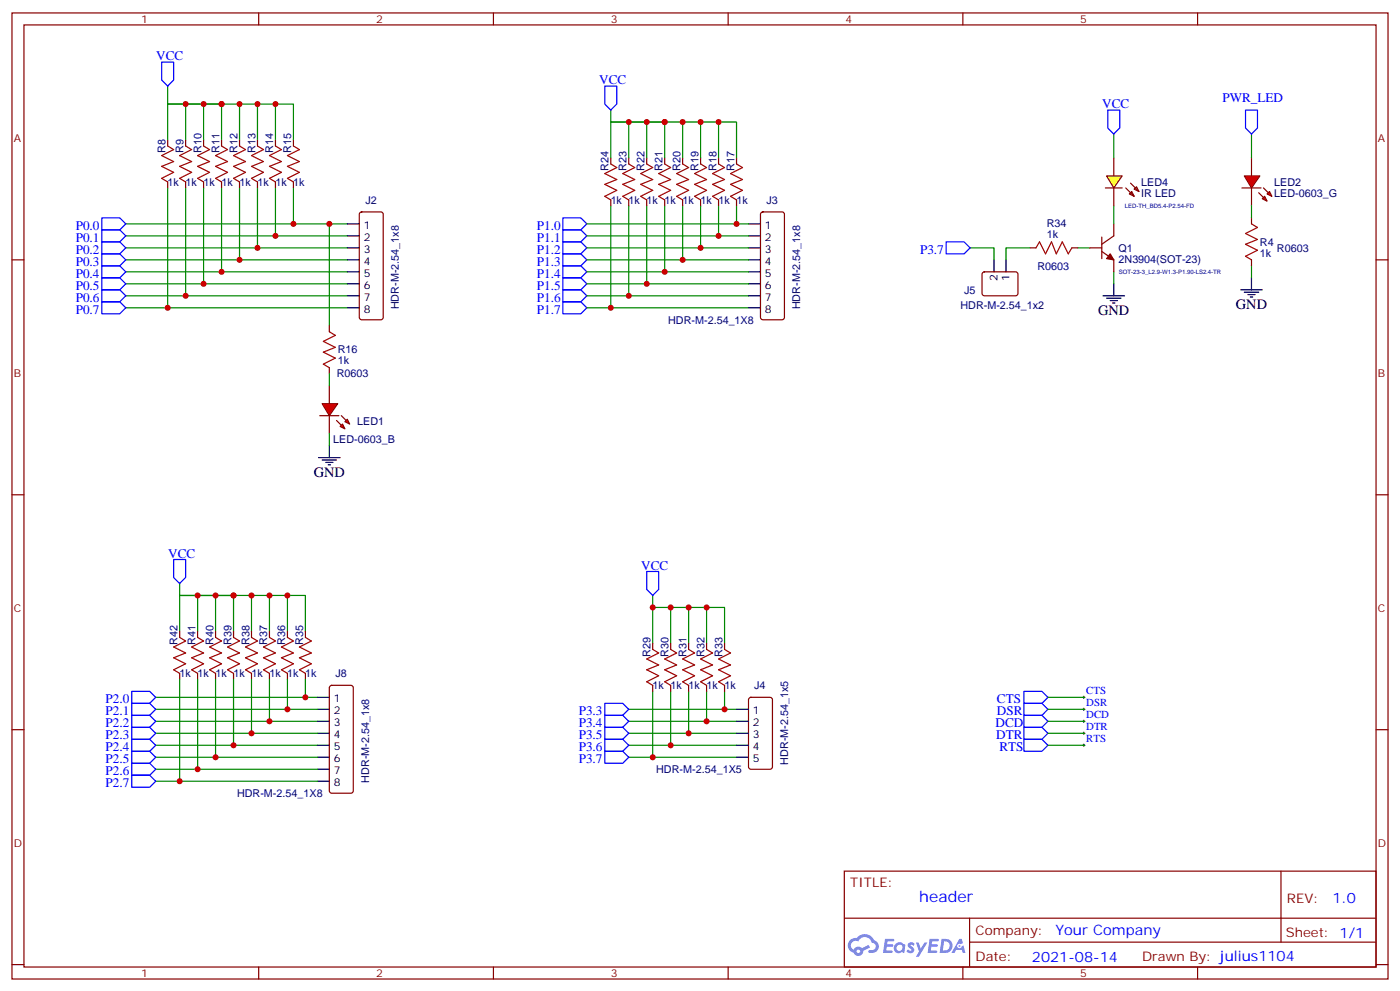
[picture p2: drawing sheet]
<svg xmlns="http://www.w3.org/2000/svg" width="412mm" height="292mm" viewBox="0 0 412 292" stroke-linecap="round" stroke-linejoin="round" font-family="sans-serif">
<g fill="none" stroke="#870000" stroke-width=".35">
<path d="M3.5 3.8h405.4v284.3h-405.4zM7.1 7.3h398.2v277.3h-398.2zM76.2 3.8v3.5M145.3 3.8v3.5M214.5 3.8v3.5M283.6 3.8v3.5M352.8 3.8v3.5M3.5 76.5h3.6M405.3 76.5h3.6M3.5 145.6h3.6M405.3 145.6h3.6M3.5 214.8h3.6"/>
<path d="M405.3 214.8h3.6M248.7 256.4h156.6v28.2h-156.6zM377.3 256.4v20.9M248.7 270.2h156.5M285.6 277.3h119.6M285.6 270.2v14.2M3.5 283.9h3.6M76.2 284.6v3.5M145.3 284.6v3.5M214.5 284.6v3.5M283.6 284.6v3.5M352.8 284.6v3.5"/>
<path d="M405.3 283.9h3.6"/>
</g>
<g fill="#5487ff">
<path d="M267.7 277.6a1.22 1.22 0 0 1 1.7 .2l-.4 .6a.47 .47 0 0 0-.3-.4 .47 .47 0 0 0-.5 .2l.1 .2a1.14 1.14 0 0 1 .8 1.8 1.14 1.14 0 0 1-1.9 0l-.2-.2 .5-.6 .7 .5a.29 .29 0 0 0 .3-.3 .29 .29 0 0 0-.2-.3 1.04 1.04 0 0 1-.6-1.7z"/>
<path d="M260.7 276.3h2.4l.3 .2-.2 .5-1.8 .1-.1 .8h1.5l.3 .4-.3 .4h-1.6l-.2 1.1h1.7l.2 .3-.2 .3-2.6 .1z"/>
<path d="M273.8 276.3h2.4l.3 .2-.1 .5-1.8 .1-.2 .8h1.6l.3 .4-.4 .4h-1.6l-.1 1.1h1.7l.2 .3-.2 .3-2.6 .1z"/>
<path d="M282.6 276.3h.7l.3 1.3-.6 .3a.69 .69 0 0 0-1 .3 .69 .69 0 0 0 .4 .9 .69 .69 0 0 0 .9-.6l.5-.2 .6 2.2h-.8l-.2-.9h-1.8l-.5 .9h-.8z"/>
<path d="M269.8 277.4h.8l.6 1.8 1.1-1.8h.9l-2.6 4.2h-.8l.9-1.5z"/>
<path d="M277.4 276.3l-.6 4.2h1.3a2.11 2.11 0 0 0 2.5-2.1 2.11 2.11 0 0 0-2.5-2.1zM278.1 277.1a1.39 1.39 0 0 1 1.7 1.4 1.39 1.39 0 0 1-1.8 1.3h-.3z"/>
<path d="M263.7 277.9a1.54 1.54 0 0 0-.1 2.2 1.54 1.54 0 0 0 2.2 .1l.6 .3 .3-2.3-.2-.3h-.4a1.49 1.49 0 0 0-2.4 0zM264 278.9a.94 .94 0 0 1 1.8 0 .94 .94 0 0 1-1.8 0z"/>
<path d="M250.4 276.7a2.18 2.18 0 0 0 1.1 3.7 1.44 1.44 0 0 0 1.6 .9 1.44 1.44 0 0 0 1.2-1.4l2-1.1-.5-.7-1.9 1a1.47 1.47 0 0 0-2.4 .4 1.39 1.39 0 0 1-.7-1.9 1.39 1.39 0 0 1 2-.5 2.12 2.12 0 0 1 2.2-1.3 2.12 2.12 0 0 1 1.9 1.7 1.14 1.14 0 0 1 1.1 1.4 1.14 1.14 0 0 1-1.7 .7 .43 .43 0 0 0-.5 .4 .43 .43 0 0 0 .4 .5 1.98 1.98 0 0 0 2.5-1.2 1.98 1.98 0 0 0-1.2-2.6 3.1 3.1 0 0 0-5.3-.6l-.9 .1zM252.3 280a.55 .55 0 0 1 1.1 0 .55 .55 0 0 1-1.1 0z"/>
<circle cx="282.6" cy="278.4" r=".26"/>
</g>
<g fill="none" stroke="#008700" stroke-width=".35">
<path d="M49.4 25.3v5.3h37v10.6M54.7 30.6h-5.3v10.6M60 30.6h-5.3v10.6M70.6 30.6v10.6M75.8 30.6v10.6M81.1 30.6v10.6M179.9 32.4v3.5h37.1v10.6M185.2 35.9h-5.3v10.6M190.5 35.9h-5.3v10.6M201.1 35.9v10.6M206.4 35.9v10.6M211.7 35.9v10.6"/>
<path d="M49.4 55.3v35.3h52.9M54.7 55.3v31.8h47.6M60 55.3v28.2h42.3M60 41.2v-10.6h5.3v10.6M65.3 55.3v24.7h37M70.6 55.3v21.2h31.7M75.8 55.3v17.7h26.5M81.1 55.3v14.1h21.2M86.4 55.3v10.6h15.9M190.5 46.5v-10.6h5.3v10.6M37 76.5h33.6M37 69.4h44.1"/>
<path d="M37 65.9h49.4M37 73h38.8M172.9 65.9h47.6M172.9 73h47.6M179.9 60.6v30h40.6M185.2 60.6v26.5h-12.3M190.5 60.6v22.9h30M195.8 60.6v19.4M201.1 60.6v15.9h-28.2M201.1 76.5h19.4M206.4 60.6v12.4M211.7 60.6v8.8h-38.8"/>
<path d="M211.7 69.4h8.8M217 60.6v5.3M37 87.1h17.7M37 80h28.3M37 83.5h23M37 90.6h12.4M172.9 80h47.6M172.9 83.5h17.6M172.9 90.6h7M185.2 87.1h35.3M192.3 175.3v3.5M197.6 178.8h-5.3v10.6"/>
<path d="M202.8 178.8h-5.2v10.6M208.1 178.8h-5.3v10.6M208.1 178.8h5.3v10.6M208.1 178.8v10.6M185.2 219.4h31.8M185.2 215.8h31.8M185.2 212.3h31.8M185.2 208.8h31.8M192.3 203.5v19.4M197.6 203.5v15.9M202.8 203.5v12.3M208.1 203.5v8.8"/>
<path d="M213.4 203.5v5.3M185.2 222.9h31.8"/>
</g>
<g fill="none" stroke="#00f" stroke-width=".35">
<path d="M30 78.2h5.3l1.7 1.8-1.7 1.8h-5.3zM30 74.7h5.3l1.7 1.8-1.7 1.7h-5.3zM30 71.2h5.3l1.7 1.8-1.7 1.7h-5.3zM30 67.7h5.3l1.7 1.7-1.7 1.8h-5.3zM30 64.1h5.3l1.7 1.8-1.7 1.8h-5.3zM165.8 64.1h5.3l1.8 1.8-1.8 1.8h-5.3zM165.8 67.7h5.3l1.8 1.7-1.8 1.8h-5.3zM165.8 71.2h5.3l1.8 1.8-1.8 1.7h-5.3zM165.8 74.7h5.3l1.8 1.8-1.8 1.7h-5.3zM165.8 78.2h5.3l1.8 1.8-1.8 1.8h-5.3zM30 88.8h5.3l1.7 1.8-1.7 1.8h-5.3zM30 85.3h5.3l1.7 1.8-1.7 1.7h-5.3z"/>
<path d="M30 81.8h5.3l1.7 1.7-1.7 1.8h-5.3zM165.8 81.8h5.3l1.8 1.7-1.8 1.8h-5.3zM165.8 85.3h5.3l1.8 1.8-1.8 1.7h-5.3zM165.8 88.8h5.3l1.8 1.8-1.8 1.8h-5.3zM178.2 217.6h5.2l1.8 1.8-1.8 1.7h-5.2zM178.2 214.1h5.2l1.8 1.7-1.8 1.8h-5.2zM178.2 210.5h5.2l1.8 1.8-1.8 1.8h-5.2zM178.2 207h5.2l1.8 1.8-1.8 1.7h-5.2zM178.2 221.1h5.2l1.8 1.8-1.8 1.7h-5.2z"/>
</g>
<g fill="none" stroke="#a10000" stroke-width=".35">
<path d="M49.4 43l1.8 1-3.6 1.8 3.6 1.8-3.6 1.4 3.6 1.7-3.6 1.8 1.8 1.1M54.7 43l1.7 1-3.5 1.8 3.5 1.8-3.5 1.4 3.5 1.7-3.5 1.8 1.8 1.1M60 43l1.7 1-3.5 1.8 3.5 1.8-3.5 1.4 3.5 1.7-3.5 1.8 1.8 1.1M65.3 43l1.7 1-3.5 1.8 3.5 1.8-3.5 1.4 3.5 1.7-3.5 1.8 1.8 1.1M70.6 43l1.7 1-3.5 1.8 3.5 1.8-3.5 1.4 3.5 1.7-3.5 1.8 1.8 1.1M75.8 43l1.8 1-3.5 1.8 3.5 1.8-3.5 1.4 3.5 1.7-3.5 1.8 1.7 1.1M81.1 43l1.8 1-3.5 1.8 3.5 1.8-3.5 1.4 3.5 1.7-3.5 1.8 1.7 1.1M86.4 43l1.8 1-3.5 1.8 3.5 1.8-3.5 1.4 3.5 1.7-3.5 1.8 1.7 1.1M179.9 48.3l1.8 1-3.5 1.8 3.5 1.7-3.5 1.5 3.5 1.7-3.5 1.8 1.7 1M185.2 48.3l1.8 1-3.6 1.8 3.6 1.7-3.6 1.5 3.6 1.7-3.6 1.8 1.8 1M190.5 48.3l1.8 1-3.6 1.8 3.6 1.7-3.6 1.5 3.6 1.7-3.6 1.8 1.8 1M195.8 48.3l1.8 1-3.6 1.8 3.6 1.7-3.6 1.5 3.6 1.7-3.6 1.8 1.8 1"/>
<path d="M201.1 48.3l1.7 1-3.5 1.8 3.5 1.7-3.5 1.5 3.5 1.7-3.5 1.8 1.8 1M206.4 48.3l1.7 1-3.5 1.8 3.5 1.7-3.5 1.5 3.5 1.7-3.5 1.8 1.8 1M211.7 48.3l1.7 1-3.5 1.8 3.5 1.7-3.5 1.5 3.5 1.7-3.5 1.8 1.8 1M217 48.3l1.7 1-3.5 1.8 3.5 1.7-3.5 1.5 3.5 1.7-3.5 1.8 1.8 1M192.3 191.1l1.7 1.1-3.5 1.8 3.5 1.7-3.5 1.4 3.5 1.8-3.5 1.8 1.8 1M197.6 191.1l1.7 1.1-3.5 1.8 3.5 1.7-3.5 1.4 3.5 1.8-3.5 1.8 1.8 1M202.8 191.1l1.8 1.1-3.5 1.8 3.5 1.7-3.5 1.4 3.5 1.8-3.5 1.8 1.7 1M208.1 191.1l1.8 1.1-3.5 1.8 3.5 1.7-3.5 1.4 3.5 1.8-3.5 1.8 1.7 1M213.4 191.1l1.8 1.1-3.5 1.8 3.5 1.7-3.5 1.4 3.5 1.8-3.5 1.8 1.7 1"/>
</g>
<g fill="none" stroke="#870000" stroke-width=".35">
<path d="M49.4 41.2v1.8M49.4 53.6v1.7M54.7 41.2v1.8M54.7 53.6v1.7M60 41.2v1.8M60 53.6v1.7M65.3 41.2v1.8M65.3 53.6v1.7M70.6 41.2v1.8M70.6 53.6v1.7M75.8 41.2v1.8M75.8 53.6v1.7"/>
<path d="M81.1 41.2v1.8M81.1 53.6v1.7M86.4 41.2v1.8M86.4 53.6v1.7M179.9 46.5v1.8M179.9 58.8v1.8M185.2 46.5v1.8M185.2 58.8v1.8M190.5 46.5v1.8M190.5 58.8v1.8M195.8 46.5v1.8M195.8 58.8v1.8"/>
<path d="M201.1 46.5v1.8M201.1 58.8v1.8M206.4 46.5v1.8M206.4 58.8v1.8M211.7 46.5v1.8M211.7 58.8v1.8M217 46.5v1.8M217 58.8v1.8M106.1 62.6l.4-.2h5.7l.5 .2 .2 .5v30.3l-.2 .5-.5 .2h-5.7l-.5-.2-.2-.5v-30.3zM224.2 62.6l.5-.2h5.7l.5 .2 .2 .5v30.3l-.3 .5-.4 .2h-5.7l-.5-.2-.2-.5v-30.3zM192.3 189.4v1.7M197.6 189.4v1.7"/>
<path d="M202.8 189.4v1.7M208.1 189.4v1.7M213.4 189.4v1.7M192.3 201.7v1.8M197.6 201.7v1.8M202.8 201.7v1.8M208.1 201.7v1.8M213.4 201.7v1.8M220.7 205.5l.5-.3h5.6l.7 .5v20l-.4 .7h-5.9l-.7-.4v-20z"/>
</g>
<g fill="none" stroke="#000" stroke-width=".35">
<path d="M102.3 65.9h3.5M102.3 69.4h3.5M102.3 73h3.5M102.3 76.5h3.5M220.5 65.9h3.5M220.5 69.4h3.5M220.5 73h3.5M220.5 76.5h3.5M102.3 80h3.5M102.3 83.5h3.5M102.3 87.1h3.5M102.3 90.6h3.5"/>
<path d="M220.5 80h3.5M220.5 83.5h3.5M220.5 87.1h3.5M220.5 90.6h3.5M217 208.8h3.5M217 212.3h3.5M217 215.8h3.5M217 219.4h3.5M217 222.9h3.5"/>
</g>
<g fill="#f00" stroke="#870000" stroke-width=".35">
<path d="M94.9 118.8h4.6l-2.5 3.5z"/>
<path d="M94.2 122.3h5.6z"/>
</g>
<g fill="#870000" stroke="#870000" stroke-width=".35">
<path d="M100.5 122.3l1.5 1.5z"/>
<path d="M99.1 123.8l1.4 1.4z"/>
</g>
<g fill="#f00" stroke="#870000" stroke-width=".35">
<path d="M101.6 124.1l.7-.7 .7 1.4z"/>
<path d="M100.2 125.5l.7-.7 .7 1.4z"/>
</g>
<g fill="none" stroke="#870000" stroke-width=".35">
<path d="M368.7 64.1v1.8M368.7 76.5v1.7M97 95.9v1.7M97 108.2v1.8M97 113.5v5.3M97 122.3v5.3M52.9 185.8v1.8M52.9 198.2v1.8M58.2 185.8v1.8M58.2 198.2v1.8M63.5 185.8v1.8M63.5 198.2v1.8"/>
<path d="M68.8 185.8v1.8M68.8 198.2v1.8M74.1 185.8v1.8M74.1 198.2v1.8M79.4 185.8v1.8M79.4 198.2v1.8M84.7 185.8v1.8M84.7 198.2v1.8M90 185.8v1.8M90 198.2v1.8M97.2 201.9l.5-.2h5.7l.5 .2 .2 .5v30.4l-.3 .5-.4 .2h-5.7l-.5-.3-.2-.4v-30.4z"/>
</g>
<g fill="none" stroke="#000" stroke-width=".35">
<path d="M365.5 85.3h6.3M366.5 86h4.3M367.6 86.7h2.1M368.3 87.4h.7M368.7 81.8v3.5M93.8 134.7h6.4M94.9 135.4h4.2M96 136.1h2.1M96.7 136.8h.7M97 131.2v3.5M93.5 205.2h3.5M93.5 208.8h3.5"/>
<path d="M93.5 212.3h3.5M93.5 215.8h3.5M93.5 219.4h3.5M93.5 222.9h3.5M93.5 226.4h3.5M93.5 229.9h3.5"/>
</g>
<g fill="none" stroke="#008700" stroke-width=".35">
<path d="M97 65.9v30M368.7 78.2v3.6M97 110v3.5M97 127.6v3.6M52.9 171.7v3.6h37.1v10.5M58.2 175.3h-5.3v10.5M63.5 175.3h-5.3v10.5M74.1 175.3v10.5M79.4 175.3v10.5M84.7 175.3v10.5M52.9 200v29.9h40.6M58.2 200v26.4h-12.3"/>
<path d="M63.5 185.8v-10.5h5.3v10.5M63.5 200v22.9h30M68.8 200v19.4M74.1 200v15.8h-28.2M79.4 200v12.3M84.7 200v8.8h-38.8M90 200v5.2M45.9 219.4h47.6M45.9 212.3h47.6M45.9 205.2h47.6M74.1 215.8h19.4M84.7 208.8h8.8"/>
<path d="M45.9 229.9h7M45.9 222.9h17.6M58.2 226.4h35.3"/>
</g>
<path d="M368.7 65.9l1.7 1.1-3.5 1.7 3.5 1.8-3.5 1.4 3.5 1.8-3.5 1.7 1.8 1.1M97 97.6l1.8 1.1-3.6 1.8 3.6 1.7-3.6 1.4 3.6 1.8-3.6 1.8 1.8 1M52.9 187.6l1.8 1.1-3.5 1.7 3.5 1.8-3.5 1.4 3.5 1.8-3.5 1.7 1.7 1.1M58.2 187.6l1.8 1.1-3.6 1.7 3.6 1.8-3.6 1.4 3.6 1.8-3.6 1.7 1.8 1.1M63.5 187.6l1.8 1.1-3.6 1.7 3.6 1.8-3.6 1.4 3.6 1.8-3.6 1.7 1.8 1.1M68.8 187.6l1.8 1.1-3.6 1.7 3.6 1.8-3.6 1.4 3.6 1.8-3.6 1.7 1.8 1.1M74.1 187.6l1.7 1.1-3.5 1.7 3.5 1.8-3.5 1.4 3.5 1.8-3.5 1.7 1.8 1.1M79.4 187.6l1.7 1.1-3.5 1.7 3.5 1.8-3.5 1.4 3.5 1.8-3.5 1.7 1.8 1.1M84.7 187.6l1.7 1.1-3.5 1.7 3.5 1.8-3.5 1.4 3.5 1.8-3.5 1.7 1.8 1.1M90 187.6l1.7 1.1-3.5 1.7 3.5 1.8-3.5 1.4 3.5 1.8-3.5 1.7 1.8 1.1" fill="none" stroke="#a10000" stroke-width=".35"/>
<path d="M38.8 217.6h5.3l1.8 1.8-1.8 1.7h-5.3zM38.8 214.1h5.3l1.8 1.7-1.8 1.8h-5.3zM38.8 210.5h5.3l1.8 1.8-1.8 1.8h-5.3zM38.8 207h5.3l1.8 1.8-1.8 1.7h-5.3zM38.8 203.5h5.3l1.8 1.7-1.8 1.8h-5.3zM38.8 228.2h5.3l1.8 1.7-1.8 1.8h-5.3zM38.8 224.6h5.3l1.8 1.8-1.8 1.8h-5.3zM38.8 221.1h5.3l1.8 1.8-1.8 1.7h-5.3z" fill="none" stroke="#00f" stroke-width=".35"/>
<g fill="#f00" stroke="#870000" stroke-width=".35">
<path d="M366.5 51.8h4.6l-2.4 3.5z"/>
<path d="M365.8 55.3h5.7z"/>
</g>
<g fill="#870000" stroke="#870000" stroke-width=".35">
<path d="M372.2 55.3l1.4 1.4z"/>
<path d="M370.8 56.7l1.4 1.4z"/>
</g>
<g fill="#f00" stroke="#870000" stroke-width=".35">
<path d="M373.9 56.4l.7 1.4-1.4-.7z"/>
<path d="M371.8 58.5l.7-.7 .7 1.4z"/>
</g>
<path d="M328.1 46.5v5.3M328.1 55.3v5.3M331.6 55.3l2.5 2.5M333 53.9l2.5 2.5M333.4 56.4l.7 1.4-1.4-.7zM334.1 55.7l.7-.7 .7 1.4zM368.7 46.5v5.3M368.7 55.3v5.3" fill="none" stroke="#870000" stroke-width=".35"/>
<path d="M328.1 39.4v7.1M368.7 39.4v7.1M328.1 60.6v5.3M368.7 60.6v3.5" fill="none" stroke="#008700" stroke-width=".35"/>
<path d="M366.9 32.4h3.5v5.3l-1.7 1.7-1.8-1.7z" fill="none" stroke="#00f" stroke-width=".35"/>
<path d="M326 51.8h4.6l-2.5 3.5z" fill="#ff3" stroke="#870000" stroke-width=".35"/>
<path d="M325.6 55.3h5M303.4 73h1.8M315.7 73h1.8M321 73h3.6M324.6 74l3.5 2.5v3.5M324.6 69.8v6.3M328.1 65.9v3.5l-3.5 2.5M289.5 80.2l.5-.2 9.4 .1 .5 .6-.1 5.9-.6 .5-9.5-.1-.4-.6v-5.7z" fill="none" stroke="#870000" stroke-width=".35"/>
<path d="M285.8 73h7v3.5M303.4 73h-7.1v3.5M317.5 73h3.5M328.1 80v3.5M308.7 205.2h10.6M308.7 208.8h10.6M308.7 212.3h10.6M308.7 215.8h10.6M308.7 219.4h10.6" fill="none" stroke="#008700" stroke-width=".35"/>
<path d="M305.2 73l1-1.8 1.8 3.5 1.7-3.5 1.4 3.5 1.8-3.5 1.8 3.5 1-1.7" fill="none" stroke="#a10000" stroke-width=".35"/>
<path d="M292.8 76.5v3.5M296.3 76.5v3.5M324.9 87.1h6.4M326 87.8h4.2M327 88.5h2.1M327.7 89.2h.7M328.1 83.5v3.6" fill="none" stroke="#000" stroke-width=".35"/>
<path d="M47.6 18.3h3.6v5.3l-1.8 1.7-1.8-1.7zM178.2 25.3h3.5v5.3l-1.8 1.8-1.7-1.8zM326.3 32.4h3.5v5.3l-1.7 1.7-1.8-1.7zM278.7 71.2h5.3l1.8 1.8-1.8 1.7h-5.3zM51.2 164.7h3.5v5.3l-1.8 1.7-1.7-1.7zM190.5 168.2h3.5v5.3l-1.7 1.8-1.8-1.8zM301.6 203.5h5.3l1.8 1.7-1.8 1.8h-5.3zM301.6 207h5.3l1.8 1.8-1.8 1.7h-5.3zM301.6 210.5h5.3l1.8 1.8-1.8 1.8h-5.3zM301.6 214.1h5.3l1.8 1.7-1.8 1.8h-5.3zM301.6 217.6h5.3l1.8 1.8-1.8 1.7h-5.3z" fill="none" stroke="#00f" stroke-width=".35"/>
<path d="M327 74.7l1.1 1.8-2.1-.4z" fill="#870000" stroke="#870000" stroke-width=".35"/>
<path d="M318.9 205.2h.7M318.9 208.8h.7M318.9 212.3h.7M318.9 215.8h.7M318.9 219.4h.7M319.3 204.9v.7M319.3 208.4v.7M319.3 211.9v.8M319.3 215.5v.7M319.3 219v.7" fill="none" stroke="#000" stroke-width=".29"/>
<g fill="#c00">
<circle cx="192.3" cy="222.9" r=".88"/>
<circle cx="197.6" cy="219.4" r=".88"/>
<circle cx="202.8" cy="215.8" r=".88"/>
<circle cx="208.1" cy="212.3" r=".88"/>
<circle cx="213.4" cy="208.8" r=".88"/>
<circle cx="208.1" cy="178.8" r=".88"/>
<circle cx="192.3" cy="178.8" r=".88"/>
<circle cx="197.6" cy="178.8" r=".88"/>
<circle cx="202.8" cy="178.8" r=".88"/>
<circle cx="179.9" cy="90.6" r=".88"/>
<circle cx="185.2" cy="87.1" r=".88"/>
<circle cx="190.5" cy="83.5" r=".88"/>
<circle cx="195.8" cy="80" r=".88"/>
<circle cx="201.1" cy="76.5" r=".88"/>
<circle cx="206.4" cy="73" r=".88"/>
<circle cx="211.7" cy="69.4" r=".88"/>
<circle cx="217" cy="65.9" r=".88"/>
<circle cx="211.7" cy="35.9" r=".88"/>
<circle cx="206.4" cy="35.9" r=".88"/>
<circle cx="201.1" cy="35.9" r=".88"/>
<circle cx="195.8" cy="35.9" r=".88"/>
<circle cx="190.5" cy="35.9" r=".88"/>
<circle cx="185.2" cy="35.9" r=".88"/>
<circle cx="97" cy="65.9" r=".88"/>
<circle cx="49.4" cy="90.6" r=".88"/>
<circle cx="54.7" cy="87.1" r=".88"/>
<circle cx="60" cy="83.5" r=".88"/>
<circle cx="65.3" cy="80" r=".88"/>
<circle cx="70.6" cy="76.5" r=".88"/>
<circle cx="75.8" cy="73" r=".88"/>
<circle cx="81.1" cy="69.4" r=".88"/>
<circle cx="86.4" cy="65.9" r=".88"/>
<circle cx="54.7" cy="30.6" r=".88"/>
<circle cx="60" cy="30.6" r=".88"/>
<circle cx="65.3" cy="30.6" r=".88"/>
<circle cx="70.6" cy="30.6" r=".88"/>
<circle cx="75.8" cy="30.6" r=".88"/>
<circle cx="81.1" cy="30.6" r=".88"/>
<circle cx="58.2" cy="175.3" r=".88"/>
<circle cx="63.5" cy="175.3" r=".88"/>
<circle cx="68.8" cy="175.3" r=".88"/>
<circle cx="74.1" cy="175.3" r=".88"/>
<circle cx="79.4" cy="175.3" r=".88"/>
<circle cx="84.7" cy="175.3" r=".88"/>
<circle cx="90" cy="205.2" r=".88"/>
<circle cx="84.7" cy="208.8" r=".88"/>
<circle cx="79.4" cy="212.3" r=".88"/>
<circle cx="74.1" cy="215.8" r=".88"/>
<circle cx="68.8" cy="219.4" r=".88"/>
<circle cx="63.5" cy="222.9" r=".88"/>
<circle cx="58.2" cy="226.4" r=".88"/>
<circle cx="52.9" cy="229.9" r=".88"/>
</g>
<text font-size="4.6" fill="#00f" x="270.8" y="265.4">header</text>
<g font-size="4.2">
<text x="323.5" y="92.7">GND</text>
<text x="364.1" y="90.9">GND</text>
<text x="92.4" y="140.3">GND</text>
</g>
<g font-size="4.2" fill="#00f">
<text x="392.5" y="265.7">1.0</text>
<text x="310.9" y="275.2">Your Company</text>
<text x="304" y="283">2021-08-14</text>
</g>
<g font-size="3.9" fill="#00f">
<text x="46" y="17.7">VCC</text>
<text x="176.5" y="24.8">VCC</text>
<text x="324.7" y="31.9">VCC</text>
<text x="360.1" y="30.1">PWR_LED</text>
<text x="22.3" y="71.2">P0.1</text>
<text x="22.3" y="67.6">P0.0</text>
<text x="158.1" y="67.6">P1.0</text>
<text x="158.1" y="71.2">P1.1</text>
<text x="22.3" y="74.7">P0.2</text>
<text x="158.1" y="74.7">P1.2</text>
<text x="271" y="74.7">P3.7</text>
<text x="22.3" y="81.8">P0.4</text>
<text x="22.3" y="78.2">P0.3</text>
<text x="158.1" y="78.2">P1.3</text>
<text x="158.1" y="81.8">P1.4</text>
<text x="22.3" y="88.8">P0.6</text>
<text x="22.3" y="85.3">P0.5</text>
<text x="158.1" y="85.3">P1.5</text>
<text x="158.1" y="88.8">P1.6</text>
<text x="22.3" y="92.3">P0.7</text>
<text x="158.1" y="92.3">P1.7</text>
<text x="49.5" y="164.1">VCC</text>
<text x="188.9" y="167.7">VCC</text>
<text x="31.1" y="207">P2.0</text>
<text x="293.7" y="206.8">CTS</text>
<text x="31.1" y="214.1">P2.2</text>
<text x="31.1" y="210.5">P2.1</text>
<text x="170.5" y="214.1">P3.4</text>
<text x="170.5" y="210.5">P3.3</text>
<text x="293.3" y="213.9">DCD</text>
<text x="293.7" y="210.3">DSR</text>
<text x="31.1" y="221.1">P2.4</text>
<text x="31.1" y="217.6">P2.3</text>
<text x="170.5" y="221.1">P3.6</text>
<text x="170.5" y="217.6">P3.5</text>
<text x="293.5" y="217.4">DTR</text>
<text x="294.4" y="220.9">RTS</text>
<text x="31.1" y="224.6">P2.5</text>
<text x="170.5" y="224.6">P3.7</text>
<text x="31.1" y="231.7">P2.7</text>
<text x="31.1" y="228.2">P2.6</text>
</g>
<g font-size="3.9" fill="#800">
<text x="250.5" y="261">TITLE:</text>
<text x="379.1" y="265.7">REV:</text>
<text x="287.4" y="275.2">Company:</text>
<text x="378.7" y="275.8">Sheet: 1/1</text>
<text x="287.4" y="282.9">Date:</text>
<text x="336.4" y="282.9">Drawn By: julius1104</text>
</g>
<g font-size="3.2" fill="#800">
<text x="41.6" y="6.8">1</text>
<text x="110.8" y="6.8">2</text>
<text x="179.9" y="6.8">3</text>
<text x="249.1" y="6.8">4</text>
<text x="318.2" y="6.8">5</text>
<text x="4.1" y="41.9">A</text>
<text x="405.9" y="41.9">A</text>
<text x="4.1" y="111.1">B</text>
<text x="405.9" y="111.1">B</text>
<text x="4.1" y="180.2">C</text>
<text x="405.9" y="180.2">C</text>
<text x="4.1" y="249.3">D</text>
<text x="405.9" y="249.3">D</text>
<text x="41.6" y="287.6">1</text>
<text x="110.8" y="287.6">2</text>
<text x="179.9" y="287.6">3</text>
<text x="249.1" y="287.6">4</text>
<text x="318.2" y="287.6">5</text>
</g>
<g font-size="3.2" fill="#000080">
<text x="48.8" y="45.1" transform="rotate(-90 48.8 45.1)">R8</text>
<text x="54" y="45.1" transform="rotate(-90 54 45.1)">R9</text>
<text x="59.3" y="45.1" transform="rotate(-90 59.3 45.1)">R10</text>
<text x="64.6" y="45.1" transform="rotate(-90 64.6 45.1)">R11</text>
<text x="69.9" y="45.1" transform="rotate(-90 69.9 45.1)">R12</text>
<text x="75.2" y="45.1" transform="rotate(-90 75.2 45.1)">R13</text>
<text x="80.5" y="45.1" transform="rotate(-90 80.5 45.1)">R14</text>
<text x="85.8" y="45.1" transform="rotate(-90 85.8 45.1)">R15</text>
<text x="179.3" y="50.4" transform="rotate(-90 179.3 50.4)">R24</text>
<text x="184.6" y="50.4" transform="rotate(-90 184.6 50.4)">R23</text>
<text x="189.9" y="50.4" transform="rotate(-90 189.9 50.4)">R22</text>
<text x="195.2" y="50.4" transform="rotate(-90 195.2 50.4)">R21</text>
<text x="200.5" y="50.4" transform="rotate(-90 200.5 50.4)">R20</text>
<text x="205.7" y="50.4" transform="rotate(-90 205.7 50.4)">R19</text>
<text x="211" y="50.4" transform="rotate(-90 211 50.4)">R18</text>
<text x="216.3" y="50.4" transform="rotate(-90 216.3 50.4)">R17</text>
<text x="49.4" y="54.7">1k 1k 1k 1k 1k 1k 1k 1k</text>
<text x="107.6" y="59.9">J2</text>
<text x="179.9" y="60">1k 1k 1k 1k 1k 1k 1k 1k</text>
<text x="225.8" y="60">J3</text>
<text x="336.2" y="57.9">IR LED</text>
<text x="336.2" y="54.7">LED4</text>
<text x="375.4" y="57.9">LED-0603_G</text>
<text x="375.4" y="54.7">LED2</text>
<text x="308.3" y="70.1">1k</text>
<text x="308.3" y="67">R34</text>
<text x="329.5" y="77.3">2N3904(SOT-23)</text>
<text x="329.5" y="74.1">Q1</text>
<text x="371.1" y="75.5">1k</text>
<text x="371.1" y="72.3">R4</text>
<text x="376.2" y="74.1">R0603</text>
<text x="305.6" y="79.4">R0603</text>
<text x="284" y="86.4">J5</text>
<text x="117.5" y="91" transform="rotate(-90 117.5 91)">HDR-M-2.54_1x8</text>
<text x="196.8" y="95.3">HDR-M-2.54_1X8</text>
<text x="235.7" y="91" transform="rotate(-90 235.7 91)">HDR-M-2.54_1x8</text>
<text x="282.9" y="91.1">HDR-M-2.54_1x2</text>
<text x="99.5" y="107.2">1k</text>
<text x="99.5" y="104">R16</text>
<text x="99.2" y="111.1">R0603</text>
<text x="105.2" y="125.2">LED1</text>
<text x="98.2" y="130.5">LED-0603_B</text>
<text x="52.3" y="189.7" transform="rotate(-90 52.3 189.7)">R42</text>
<text x="57.6" y="189.7" transform="rotate(-90 57.6 189.7)">R41</text>
<text x="62.9" y="189.7" transform="rotate(-90 62.9 189.7)">R40</text>
<text x="68.2" y="189.7" transform="rotate(-90 68.2 189.7)">R39</text>
<text x="73.5" y="189.7" transform="rotate(-90 73.5 189.7)">R38</text>
<text x="78.7" y="189.7" transform="rotate(-90 78.7 189.7)">R37</text>
<text x="84" y="189.7" transform="rotate(-90 84 189.7)">R36</text>
<text x="89.3" y="189.7" transform="rotate(-90 89.3 189.7)">R35</text>
<text x="191.6" y="193.2" transform="rotate(-90 191.6 193.2)">R29</text>
<text x="196.9" y="193.2" transform="rotate(-90 196.9 193.2)">R30</text>
<text x="202.2" y="193.2" transform="rotate(-90 202.2 193.2)">R31</text>
<text x="207.5" y="193.2" transform="rotate(-90 207.5 193.2)">R32</text>
<text x="212.8" y="193.2" transform="rotate(-90 212.8 193.2)">R33</text>
<text x="52.9" y="199.3">1k 1k 1k 1k 1k 1k 1k 1k</text>
<text x="98.8" y="199.3">J8</text>
<text x="192.2" y="202.9">1k 1k 1k 1k 1k</text>
<text x="222.2" y="202.9">J4</text>
<text x="193.3" y="227.5">HDR-M-2.54_1X5</text>
<text x="232.2" y="225.1" transform="rotate(-90 232.2 225.1)">HDR-M-2.54_1x5</text>
<text x="108.7" y="230.4" transform="rotate(-90 108.7 230.4)">HDR-M-2.54_1x8</text>
<text x="69.8" y="234.6">HDR-M-2.54_1X8</text>
</g>
<g font-size="3.2">
<text x="107.1" y="67.3">1</text>
<text x="107.1" y="70.8">2</text>
<text x="225.3" y="67.3">1</text>
<text x="225.3" y="70.8">2</text>
<text x="107.1" y="74.4">3</text>
<text x="107.1" y="77.9">4</text>
<text x="225.3" y="74.4">3</text>
<text x="225.3" y="77.9">4</text>
<text x="107.1" y="81.4">5</text>
<text x="225.3" y="81.4">5</text>
<text x="293.9" y="82.7" transform="rotate(-90 293.9 82.7)">2</text>
<text x="297.4" y="82.7" transform="rotate(-90 297.4 82.7)">1</text>
<text x="107.1" y="84.9">6</text>
<text x="107.1" y="88.5">7</text>
<text x="225.3" y="84.9">6</text>
<text x="225.3" y="88.5">7</text>
<text x="107.1" y="92">8</text>
<text x="225.3" y="92">8</text>
<text x="98.3" y="206.7">1</text>
<text x="98.3" y="210.2">2</text>
<text x="98.3" y="213.7">3</text>
<text x="221.8" y="210.2">1</text>
<text x="221.8" y="213.7">2</text>
<text x="98.3" y="217.2">4</text>
<text x="98.3" y="220.8">5</text>
<text x="221.8" y="217.2">3</text>
<text x="221.8" y="220.8">4</text>
<text x="98.3" y="224.3">6</text>
<text x="98.3" y="227.8">7</text>
<text x="221.8" y="224.3">5</text>
<text x="98.3" y="231.4">8</text>
</g>
<g font-size="3.2" fill="#00f">
<text x="320" y="204.4">CTS</text>
<text x="320" y="207.9">DSR</text>
<text x="320" y="211.4">DCD</text>
<text x="320" y="214.9">DTR</text>
<text x="320" y="218.5">RTS</text>
</g>
<g font-size="1.8" fill="#000080">
<text x="331.3" y="61.2">LED-TH_BD5.4-P2.54-FD</text>
<text x="329.6" y="80.7">SOT-23-3_L2.9-W1.3-P1.90-LS2.4-TR</text>
</g>
</svg>
